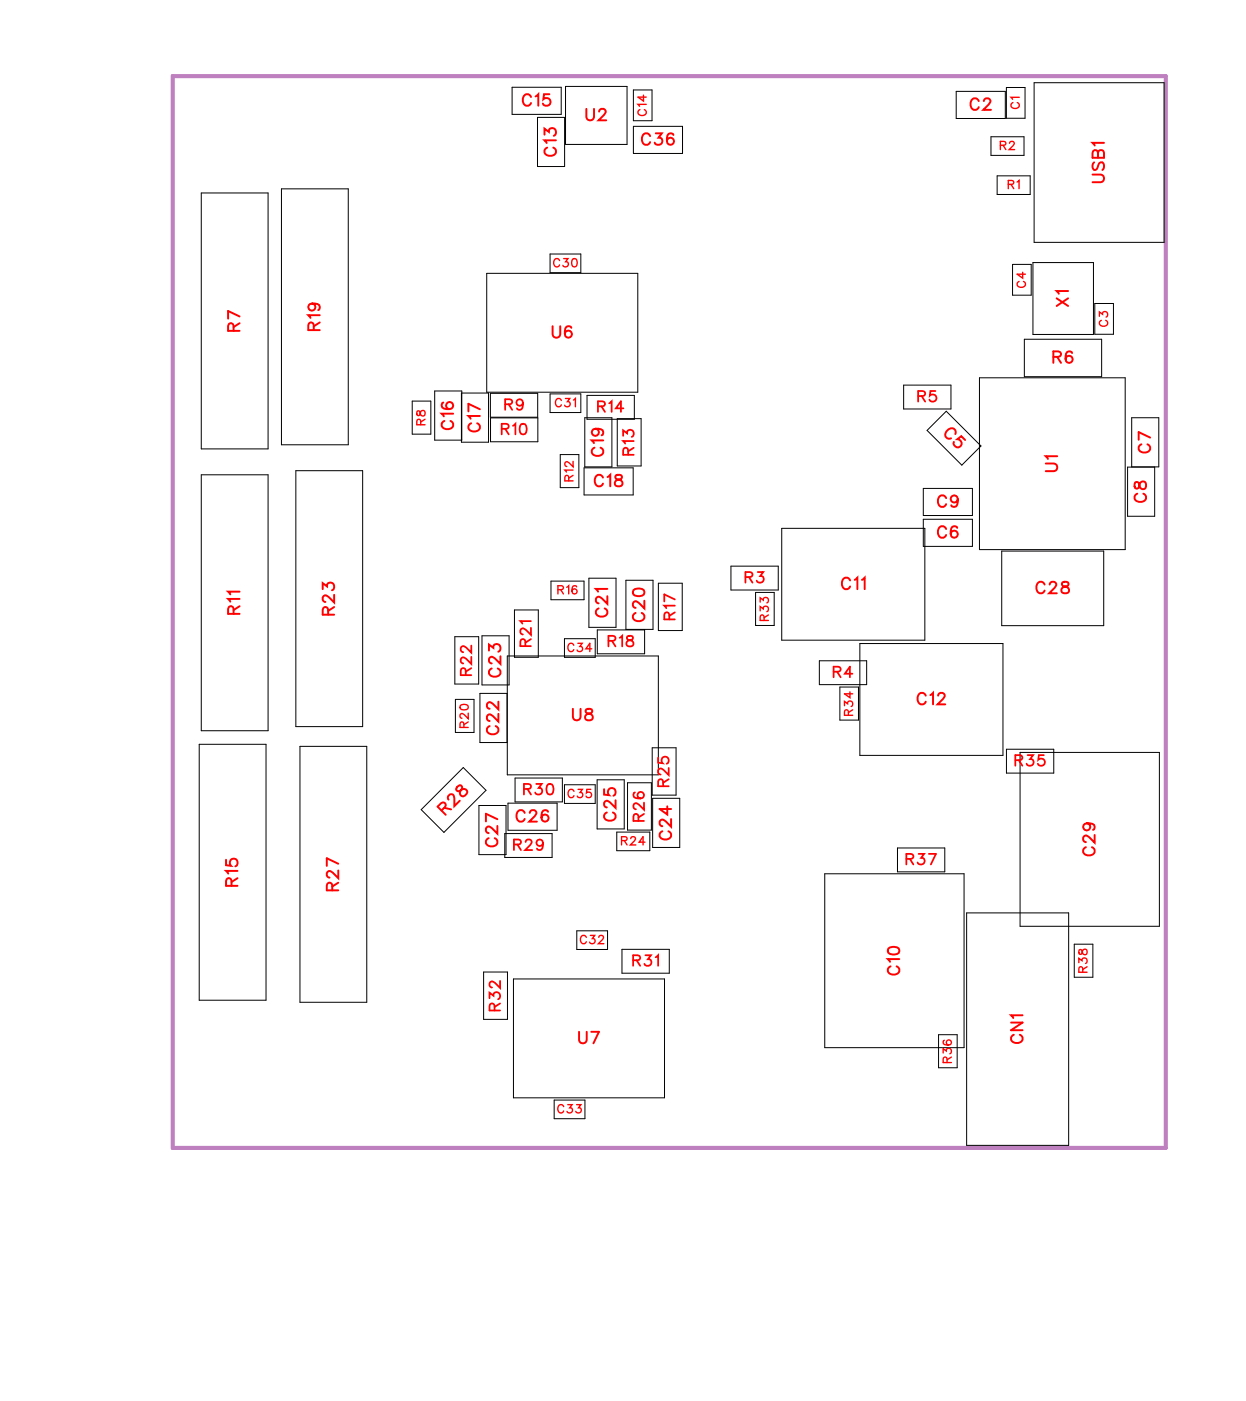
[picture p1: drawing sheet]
<svg xmlns="http://www.w3.org/2000/svg" width="77mm" height="86mm" viewBox="0 0 77 86" stroke-linecap="round" stroke-linejoin="round" font-family="sans-serif">
<path d="M10.7 4.7h61.3v66.2h-61.3z" fill="none" stroke="#bf80bf" stroke-width=".25"/>
<g fill="none" stroke="#000" stroke-width=".06">
<path d="M12.4 11.9h4.2v15.8h-4.2zM17.4 11.7h4.1v15.8h-4.1zM30.1 16.9h9.3v7.3h-9.3zM31.6 5.4h3.1v1.7h-3.1zM33.2 7.2h1.7v3.1h-1.7zM34 15.7h1.9v1.1h-1.9zM34.9 5.3h3.8v3.6h-3.8zM39.1 5.6h1.2v1.9h-1.2zM39.1 7.8h3.1v1.7h-3.1zM59.1 5.6h3v1.7h-3zM61.2 8.4h2.1v1.2h-2.1zM61.6 10.9h2v1.1h-2z"/>
<path d="M62.2 5.4h1.1v1.9h-1.1zM62.5 16.3h1.2v1.9h-1.2zM63.8 16.2h3.7v4.4h-3.7zM63.9 5.1h8v9.9h-8zM67.6 18.7h1.2v1.9h-1.2zM12.4 29.3h4.2v15.8h-4.2zM18.3 29.1h4.1v15.8h-4.1zM25.5 24.8h1.1v2h-1.1zM26.9 24.1h1.6v3.1h-1.6zM28.1 39.3h1.5v2.9h-1.5zM28.5 24.3h1.7v3h-1.7zM29.8 39.3h1.6v3h-1.6z"/>
<path d="M30.3 24.3h2.9v1.5h-2.9zM30.3 25.8h2.9v1.5h-2.9zM31.8 37.7h1.5v2.9h-1.5zM34 24.3h1.9v1.2h-1.9zM34 35.9h2.1v1.1h-2.1zM34.6 28.1h1.2v2h-1.2zM34.9 39.4h1.9v1.2h-1.9zM36.1 28.9h3v1.7h-3zM36.1 25.8h1.7v3h-1.7zM36.3 24.4h2.9v1.5h-2.9zM36.4 35.7h1.7v3h-1.7zM36.9 38.9h2.9v1.5h-2.9z"/>
<path d="M38.1 25.8h1.5v3h-1.5zM38.7 35.8h1.6v3.1h-1.6zM40.7 36h1.4v2.9h-1.4zM45.2 35h2.9v1.4h-2.9zM46.7 36.6h1.1v2h-1.1zM48.3 32.6h8.8v6.9h-8.8zM53.1 39.7h8.9v6.9h-8.9zM55.8 23.8h2.9v1.4h-2.9zM57 30.2h3.1v1.6h-3.1zM57 32.1h3.1v1.6h-3.1zM57.3 26.6l1.1-1.2 2.2 2.1-1.2 1.2zM60.5 23.3h9v10.6h-9z"/>
<path d="M61.9 34h6.3v4.6h-6.3zM63.3 20.9h4.7v2.4h-4.7zM69.9 28.8v-3h1.7v3h-1.9v3.1h1.6v-3.1M12.3 45.9h4.1v15.8h-4.1zM18.5 46.1h4.2v15.8h-4.2zM28.1 43.2h1.2v2h-1.2zM28.6 47.4l1.4 1.4-2.6 2.6-1.4-1.4zM29.6 49.7h1.7v3.1h-1.7zM29.6 42.8h1.7v3h-1.7zM31.2 51.5h2.9v1.4h-2.9zM31.3 40.5h9.4v7.3h-9.4zM31.4 49.6h3v1.7h-3z"/>
<path d="M31.8 48h2.9v1.5h-2.9zM34.9 48.4h1.9v1.2h-1.9zM35.6 57.5h1.9v1.1h-1.9zM36.9 48.1h1.7v3.1h-1.7zM38.1 51.4h2v1.1h-2zM38.4 58.6h2.9v1.5h-2.9zM38.8 48.3h1.4v2.9h-1.4zM40.3 46.2h1.5v2.9h-1.5zM40.3 49.3h1.7v3h-1.7zM50.6 40.8h2.9v1.5h-2.9zM50.9 53.9h8.6v10.8h-8.6zM51.9 42.4h1.1v2.1h-1.1z"/>
<path d="M55.4 52.4h3v1.4h-3zM59.7 56.4h6.3v14.3h-6.3zM62.2 46.3h2.9v1.4h-2.9zM63 46.4h8.6v10.8h-8.6zM66.4 58.3h1.1v2h-1.1zM29.9 60h1.4v2.9h-1.4zM31.7 60.4h9.3v7.4h-9.3zM34.2 67.9h1.9v1.2h-1.9zM58 63.9h1.1v2h-1.1z"/>
</g>
<g fill="none" stroke="#f00" stroke-width=".08">
<path d="M34.6 16.1a.19 .19 0 0 0-.2-.1 .19 .19 0 0 0-.2 .2v.1a.19 .19 0 0 0 .2 .2 .19 .19 0 0 0 .2-.1M34.8 16h.3l-.2 .2a.17 .17 0 0 1 .2 .2 .17 .17 0 0 1-.3 0M35.4 16a.23 .23 0 0 1 .3 .2 .23 .23 0 0 1-.3 .3l-.1-.2zM39.5 6.8a.19 .19 0 0 0-.1 .2 .19 .19 0 0 0 .2 .1h.1a.19 .19 0 0 0 .2-.1 .19 .19 0 0 0-.1-.2M39.7 5.9v.3l-.3-.2h.5M39.9 6.4h-.5l.1 .2M61.8 9l.3-.1v-.1l-.3-.1v.5M62 9l.1 .2M62.3 11.4h.3v-.2l-.3-.1v.5M62.4 8.8l.2-.1 .1 .2-.4 .3h.4M62.5 11.4l.1 .2M62.6 6.3a.19 .19 0 0 0-.2 .2 .19 .19 0 0 0 .2 .2h.2a.19 .19 0 0 0 .2-.2 .19 .19 0 0 0-.2-.2"/>
<path d="M62.8 11.2l.1-.1v.5M63 17.4a.19 .19 0 0 0-.2 .2 .19 .19 0 0 0 .2 .1h.1a.19 .19 0 0 0 .2-.1 .19 .19 0 0 0-.1-.2M63 6h-.6l.1 .1M63.2 16.8v.4l-.4-.3h.5M67.9 19.5v-.2l.2 .1a.17 .17 0 0 1 .3-.1 .17 .17 0 0 1-.1 .3M68 19.8a.19 .19 0 0 0-.1 .2 .19 .19 0 0 0 .2 .1h.1a.19 .19 0 0 0 .2-.1 .19 .19 0 0 0-.1-.2M25.8 25.4v.2l.1 .1 .2-.4a.17 .17 0 0 1 .2 .2 .17 .17 0 0 1-.2 .2l-.2-.3zM26 26.2v-.3h-.2l-.1 .3h.6M26.3 25.9l-.3 .2M34.5 36.4h.3v-.1l-.3-.1v.5M34.6 36.4l.2 .3M34.7 24.7a.19 .19 0 0 0-.2-.1 .19 .19 0 0 0-.2 .2v.1a.19 .19 0 0 0 .2 .2 .19 .19 0 0 0 .2-.1"/>
<path d="M34.9 24.6h.3l-.2 .2a.18 .18 0 0 1 .2 .3 .17 .17 0 0 1-.3-.1M35 36.3l.1-.1v.5M35.1 29.7v-.3l-.1-.1-.1 .4h.5M35.4 29h-.5l.1 .1M35.4 28.5v.3l-.4-.3-.1 .1 .1 .2M35.4 29.3l-.3 .2M35.4 24.7l.1-.1v.5M35.4 39.8a.19 .19 0 0 0-.2-.1 .19 .19 0 0 0-.1 .2v.1a.19 .19 0 0 0 .1 .2 .19 .19 0 0 0 .2-.1M35.6 36.2a.22 .22 0 0 0-.3 .2 .22 .22 0 0 0 .3 .2 .16 .16 0 0 0-.1-.2 .16 .16 0 0 0-.2 .1M35.7 39.7h.3l-.2 .2a.17 .17 0 0 1 .1 .3 .17 .17 0 0 1-.3-.1M47 37.7v-.3l.1 .2a.17 .17 0 0 1 .3-.1 .17 .17 0 0 1 0 .3M47 37.2v-.3l.1 .1a.17 .17 0 0 1 .3-.1 .17 .17 0 0 1 0 .3"/>
<path d="M47.2 38.3v-.3h-.1l-.1 .3h.5M47.5 38l-.3 .1M28.4 43.6a.25 .25 0 0 1 .4-.1 .25 .25 0 0 1 .1 .3 .25 .25 0 0 1-.3 0 .25 .25 0 0 1-.2-.2zM28.7 44.9l-.1-.3h-.1l-.1 .3h.5M28.9 44v.4l-.3-.4-.2 .1 .1 .2M28.9 44.6l-.2 .1M35.5 48.9a.19 .19 0 0 0-.3-.2 .19 .19 0 0 0-.1 .2v.1a.19 .19 0 0 0 .1 .2 .19 .19 0 0 0 .3-.1M35.7 48.7h.3l-.2 .2a.18 .18 0 0 1 .2 .3 .17 .17 0 0 1-.3-.1M36.2 57.9a.19 .19 0 0 0-.2-.2 .19 .19 0 0 0-.1 .2v.2a.19 .19 0 0 0 .1 .2 .19 .19 0 0 0 .2-.2M36.5 57.7h.2l-.1 .2a.17 .17 0 0 1 .1 .3 .17 .17 0 0 1-.3 0M36.5 48.7h-.3v.2a.18 .18 0 0 1 .3 0 .18 .18 0 0 1 0 .3 .18 .18 0 0 1-.3-.1M36.6 40.1h-.4l.2-.4v.5"/>
<path d="M37 57.9l.1-.2 .2 .1-.3 .5h.3M38.4 51.9h.3v-.1l-.3-.1v.5M38.6 51.9l.1 .3M39 51.8l.2-.1 .1 .1-.4 .4h.4M39.8 52h-.3l.2-.3v.5M52.2 43.6v-.3l.2 .1a.17 .17 0 0 1 .2-.1 .17 .17 0 0 1 0 .3M52.4 44.2v-.3l-.1-.1-.1 .4h.5M52.5 42.7v.4l-.3-.3h.5M52.7 43.8l-.3 .2M66.6 59.4v-.2l.2 .1a.17 .17 0 0 1 .3-.1 .17 .17 0 0 1 0 .3M66.7 58.6v.3h.1l.2-.3a.17 .17 0 0 1 .2 .2 .17 .17 0 0 1-.2 .1l-.2-.3zM67.1 59.7l-.2 .2"/>
<path d="M34.8 68.3a.19 .19 0 0 0-.2-.1 .19 .19 0 0 0-.1 .2v.1a.19 .19 0 0 0 .1 .2 .19 .19 0 0 0 .2-.1M35.1 68.2h.2l-.1 .2a.17 .17 0 0 1 .1 .3 .17 .17 0 0 1-.3-.1M35.6 68.2h.3l-.2 .2a.18 .18 0 0 1 .2 .3 .17 .17 0 0 1-.3-.1M58.3 65v-.3l.2 .2a.17 .17 0 0 1 .2-.1 .17 .17 0 0 1 0 .3M58.3 64.2a.22 .22 0 0 0 .2 .3 .22 .22 0 0 0 .2-.3 .16 .16 0 0 0-.2 .1 .16 .16 0 0 0 .1 .2M58.5 65.6v-.3h-.1l-.1 .3h.5M58.8 65.3l-.3 .1M66.9 60v-.3h-.2l-.1 .3h.5"/>
</g>
<g fill="none" stroke="#f00" stroke-width=".12">
<path d="M14.8 20l-.4 .2M14.8 19.5l-.7-.3v.5M19.3 18.7a.22 .22 0 0 1 .2 .3 .22 .22 0 0 1-.4 .1 .22 .22 0 0 1 0-.3l.2-.1a.34 .34 0 0 1 .5 .3l-.1 .1M19.8 19.5h-.8l.2 .1M19.8 19.9l-.4 .2M32.8 6a.26 .26 0 0 0-.3-.2 .26 .26 0 0 0-.2 .3v.2a.26 .26 0 0 0 .2 .2 .26 .26 0 0 0 .3-.1M33.1 6l.2-.2v.7M33.6 8.3v-.4l.3 .2a.24 .24 0 0 1 .4-.1 .24 .24 0 0 1-.1 .4M33.8 9.1a.26 .26 0 0 0-.2 .3 .26 .26 0 0 0 .3 .2h.2a.26 .26 0 0 0 .2-.2 .26 .26 0 0 0-.1-.3M33.9 5.8h-.3v.3a.25 .25 0 0 1 .3 0 .25 .25 0 0 1 0 .4 .25 .25 0 0 1-.4-.1M34.3 8.7h-.7l.2 .1M36.2 6.7v.5l.2 .2 .3-.1v-.6"/>
<path d="M37 6.9l.1-.2h.2l.1 .2-.1 .2-.3 .3h.4M40.2 8.4a.26 .26 0 0 0-.3-.2 .26 .26 0 0 0-.2 .3v.2a.26 .26 0 0 0 .2 .2 .26 .26 0 0 0 .3-.1M40.5 8.2h.4l-.2 .3a.24 .24 0 0 1 .2 .4 .25 .25 0 0 1-.5-.1M41.6 8.3a.35 .35 0 0 0-.5 .2 .35 .35 0 0 0 .3 .4 .22 .22 0 0 0 .2-.2 .22 .22 0 0 0-.2-.2 .22 .22 0 0 0-.2 .2M60.5 6.2a.26 .26 0 0 0-.3-.1 .26 .26 0 0 0-.2 .2v.2a.26 .26 0 0 0 .2 .3 .26 .26 0 0 0 .3-.2M60.8 6.2l.1-.1h.1l.2 .1-.1 .2-.4 .4h.5M65.3 18.4l.7 .5M66 18h-.7l.1 .1M66 18.4l-.7 .5M67.5 10.8h.5l.2 .2-.1 .2h-.6M67.6 10l-.1 .2 .1 .3 .2-.1 .2-.4h.1l.1 .2-.1 .3M67.8 9.4v-.1h-.2l-.1 .4h.7v-.3l-.1-.1h-.2l-.1 .4"/>
<path d="M68.2 8.8h-.7l.1 .2M14.4 20.4v-.4h-.2l-.1 .1v.3h.7M14.4 37.9v-.4l-.2-.1-.1 .2v.3h.7M14.8 37h-.7l.1 .1M14.8 36.5h-.7l.1 .2M14.8 37.4l-.4 .3M19.4 20.4l-.1-.4-.1-.1-.2 .2v.3h.8M19.9 36.4v-.4l.3 .2a.24 .24 0 0 1 .4-.2 .24 .24 0 0 1-.1 .4M20.3 37.9l-.1-.4h-.1l-.2 .1v.3h.7M20.6 36.7v.5l-.3-.3-.2-.1-.2 .1v.1l.2 .2M20.6 37.5l-.3 .2M27.4 24.9h-.1a.35 .35 0 0 0 .3 .4 .35 .35 0 0 0 .4-.2 .22 .22 0 0 0-.2-.3 .22 .22 0 0 0-.2 .2 .22 .22 0 0 0 .2 .3"/>
<path d="M27.5 26a.26 .26 0 0 0-.2 .3 .26 .26 0 0 0 .3 .2h.1a.26 .26 0 0 0 .3-.2 .26 .26 0 0 0-.2-.3M28 25.5h-.7l.1 .2M29.1 26.1a.26 .26 0 0 0-.2 .3 .26 .26 0 0 0 .3 .2h.2a.26 .26 0 0 0 .2-.2 .26 .26 0 0 0-.1-.3M29.6 25.7h-.7l.2 .1M29.6 25.3l-.7-.4v.5M34.1 20.1v.5l.2 .2 .3-.1v-.6M35.3 20.2a.35 .35 0 0 0-.5 .2 .35 .35 0 0 0 .3 .4 .22 .22 0 0 0 .2-.2 .22 .22 0 0 0-.2-.2 .22 .22 0 0 0-.2 .2M36.7 27.6a.26 .26 0 0 0-.1 .3 .26 .26 0 0 0 .2 .2h.2a.26 .26 0 0 0 .3-.2 .26 .26 0 0 0-.2-.3M36.8 26.5a.22 .22 0 0 1 .2 .3 .22 .22 0 0 1-.4 .1 .22 .22 0 0 1 .1-.4h.1a.34 .34 0 0 1 .5 .2l-.1 .2M37 37.6a.26 .26 0 0 0-.2 .3 .26 .26 0 0 0 .3 .2h.1a.26 .26 0 0 0 .3-.2 .26 .26 0 0 0-.2-.3M37.2 29.5a.26 .26 0 0 0-.3-.2 .26 .26 0 0 0-.2 .3v.2a.26 .26 0 0 0 .2 .2 .26 .26 0 0 0 .3-.1M37.3 27.2h-.7l.1 .2"/>
<path d="M37.5 36.8v.5l-.3-.4-.3-.1-.1 .2v.1l.2 .1M37.5 36.4h-.7l.1 .1M37.5 29.4l.2-.1v.7M38 29.3v.2l.3 .2 .1 .1a.24 .24 0 0 1-.2 .2 .24 .24 0 0 1-.2-.2l.4-.3v-.2zM39.1 36.4l.3-.1a.3 .3 0 0 1 .4 .3 .38 .38 0 0 1-.4 .2 .38 .38 0 0 1-.3-.3zM39.3 37.8a.26 .26 0 0 0-.2 .3 .26 .26 0 0 0 .3 .2h.1a.26 .26 0 0 0 .3-.2 .26 .26 0 0 0-.2-.3M39.8 37.1v.5l-.3-.4-.3-.1-.1 .2v.1l.2 .1M52.5 35.8a.26 .26 0 0 0-.3-.1 .26 .26 0 0 0-.2 .2v.2a.26 .26 0 0 0 .2 .3 .26 .26 0 0 0 .3-.2M52.8 35.8l.2-.1v.7M53.2 35.8l.2-.1v.7M58.4 32.7a.26 .26 0 0 0-.3-.2 .26 .26 0 0 0-.2 .3v.1a.26 .26 0 0 0 .2 .3 .26 .26 0 0 0 .3-.2M58.4 30.8a.26 .26 0 0 0-.3-.2 .26 .26 0 0 0-.2 .3v.1a.26 .26 0 0 0 .2 .3 .26 .26 0 0 0 .3-.2"/>
<path d="M59 26.8a.26 .26 0 0 0-.1-.3 .26 .26 0 0 0-.3 0l-.1 .1a.26 .26 0 0 0-.1 .4 .26 .26 0 0 0 .3 .1M59.1 32.6v-.1a.35 .35 0 0 0-.4 .3 .35 .35 0 0 0 .2 .4 .22 .22 0 0 0 .3-.2 .22 .22 0 0 0-.2-.2 .22 .22 0 0 0-.3 .2M59.2 30.8a.22 .22 0 0 1-.3 .2 .22 .22 0 0 1-.1-.3 .22 .22 0 0 1 .3 0l.1 .1a.34 .34 0 0 1-.3 .5l-.1-.1M59.6 27.2l-.2-.3-.3 .2a.25 .25 0 0 1 .3 .3 .25 .25 0 0 1-.3 .2 .25 .25 0 0 1-.2-.3M64.5 36.1a.26 .26 0 0 0-.3-.2 .26 .26 0 0 0-.2 .3v.2a.26 .26 0 0 0 .2 .2 .26 .26 0 0 0 .3-.1M64.6 28.6h.5l.2 .2-.1 .3h-.6M64.8 36.1l.2-.2h.1l.1 .2-.1 .2-.3 .3h.5M65.1 22h.4v-.2l-.1-.1h-.3v.7M65.3 22l.2 .4M65.3 28.2h-.7l.1 .1M65.6 36v.2l.3 .1 .1 .1a.24 .24 0 0 1-.2 .2 .24 .24 0 0 1-.2-.2l.4-.3v-.1zM66.2 21.8v-.1a.35 .35 0 0 0-.4 .3 .35 .35 0 0 0 .2 .4 .22 .22 0 0 0 .3-.2 .22 .22 0 0 0-.2-.2 .22 .22 0 0 0-.3 .2"/>
<path d="M70.1 29.8v.3l.2 .1 .3-.5a.24 .24 0 0 1 .2 .3 .24 .24 0 0 1-.2 .2l-.2-.1-.1-.3zM70.3 30.5a.26 .26 0 0 0-.2 .3 .26 .26 0 0 0 .3 .2h.1a.26 .26 0 0 0 .3-.2 .26 .26 0 0 0-.2-.3M70.5 27.4a.26 .26 0 0 0-.2 .3 .26 .26 0 0 0 .3 .2h.2a.26 .26 0 0 0 .2-.2 .26 .26 0 0 0-.1-.3M71 27l-.7-.3v.4M14 53.1v.3h.3a.25 .25 0 0 1 0-.3 .25 .25 0 0 1 .3 0 .25 .25 0 0 1-.1 .4M14.3 54.7v-.4l-.2-.1-.1 .2v.3h.7M14.7 53.8h-.7l.1 .1M14.7 54.2l-.4 .3M20.5 55v-.4l-.2-.1-.1 .2v.3h.7M20.9 53.7v.5l-.3-.3-.3-.1-.1 .1v.1l.2 .2M20.9 54.5l-.4 .2M20.9 53.3l-.7-.3v.5"/>
<path d="M27.3 50l.2-.3v-.1h-.3l-.2 .2 .5 .5M27.4 49.9l.5 .1M27.7 49.4v-.3h.1h.2l.1 .2v.5l.3-.4M28.2 48.6v.2l.1 .1 .3-.2h.2a.24 .24 0 0 1 0 .4 .24 .24 0 0 1-.4 0l.1-.6h-.1zM30.2 51.7a.26 .26 0 0 0-.2 .3 .26 .26 0 0 0 .3 .3h.2a.26 .26 0 0 0 .2-.3 .26 .26 0 0 0-.1-.3M30.2 40.2v-.4l.3 .2a.24 .24 0 0 1 .4-.2 .24 .24 0 0 1-.1 .4M30.2 44.8a.26 .26 0 0 0-.1 .3 .26 .26 0 0 0 .2 .2h.2a.26 .26 0 0 0 .3-.2 .26 .26 0 0 0-.2-.3M30.4 41.3a.26 .26 0 0 0-.2 .3 .26 .26 0 0 0 .3 .2h.1a.26 .26 0 0 0 .3-.2 .26 .26 0 0 0-.2-.3M30.7 51v.5l-.3-.4-.3-.1-.1 .2v.1l.2 .1M30.7 50.6l-.7-.4v.5M30.8 44.1v.4l-.4-.3-.2-.1-.1 .1v.2l.1 .1M30.8 43.3v.5l-.4-.3-.2-.2-.1 .2v.1l.1 .2"/>
<path d="M30.9 40.5v.5l-.3-.4-.3-.1-.1 .2v.1l.2 .2M32.4 50.2a.26 .26 0 0 0-.3-.2 .26 .26 0 0 0-.2 .3v.2a.26 .26 0 0 0 .2 .2 .26 .26 0 0 0 .3-.1M32.7 50.2l.2-.2h.1l.1 .1-.1 .3-.3 .3h.5M33.9 50.1l-.1-.1a.35 .35 0 0 0-.4 .3 .35 .35 0 0 0 .3 .4 .22 .22 0 0 0 .2-.2 .22 .22 0 0 0-.2-.2 .22 .22 0 0 0-.3 .2M35.4 43.8v.5l.2 .2 .2-.1 .1-.6M36.2 43.8v.2l.3 .1 .1 .1a.24 .24 0 0 1-.2 .3 .24 .24 0 0 1-.3-.3l.5-.3-.1-.1zM37.3 48.7v.4h.3a.25 .25 0 0 1 0-.4 .25 .25 0 0 1 .4 .1 .25 .25 0 0 1-.1 .3M37.5 50.2a.26 .26 0 0 0-.2 .3 .26 .26 0 0 0 .3 .2h.2a.26 .26 0 0 0 .2-.2 .26 .26 0 0 0-.1-.3M38 49.4v.5l-.3-.4-.2-.1-.2 .2v.1l.2 .1M40.9 51.3a.26 .26 0 0 0-.2 .3 .26 .26 0 0 0 .3 .2h.2a.26 .26 0 0 0 .3-.2 .26 .26 0 0 0-.2-.3M41.2 49.8v.5l-.5-.4h.8M41.5 50.6v.4l-.4-.3-.2-.1-.2 .1v.2l.2 .1"/>
<path d="M54.9 58.6l.2-.1a.3 .3 0 0 1 .5 .2 .38 .38 0 0 1-.4 .2 .38 .38 0 0 1-.4-.2zM55 59.7a.26 .26 0 0 0-.2 .3 .26 .26 0 0 0 .3 .2h.2a.26 .26 0 0 0 .3-.2 .26 .26 0 0 0-.2-.3M55.6 59.2h-.8l.2 .2M57.2 42.9a.26 .26 0 0 0-.3-.1 .26 .26 0 0 0-.2 .2v.2a.26 .26 0 0 0 .2 .3 .26 .26 0 0 0 .3-.2M57.5 42.9l.1-.1v.7M57.9 42.9l.2-.1h.1l.2 .1-.1 .2-.4 .4h.5M67.1 52.3a.26 .26 0 0 0-.2 .3 .26 .26 0 0 0 .3 .2h.1a.26 .26 0 0 0 .3-.2 .26 .26 0 0 0-.2-.3M67.1 50.8a.22 .22 0 0 1 .2 .3 .22 .22 0 0 1-.3 .1 .22 .22 0 0 1 0-.3l.1-.1a.34 .34 0 0 1 .5 .3l-.1 .1M67.6 51.5v.5l-.3-.3-.3-.1-.1 .1v.2l.2 .1M35.8 63.7v.5l.2 .2 .2-.1v-.6M36.5 63.7h.5l-.3 .7M62.5 63.1h.7l-.7 .5h.7"/>
<path d="M62.6 63.9a.26 .26 0 0 0-.1 .3 .26 .26 0 0 0 .2 .2h.2a.26 .26 0 0 0 .3-.2 .26 .26 0 0 0-.2-.3M63.2 62.7h-.7l.1 .1"/>
</g>
<g fill="none" stroke="#f00" stroke-width=".11">
<path d="M29.1 39.9v.4l-.5-.4-.1 .2 .1 .2M31 26.5l.4-.1v-.2h-.4v.6M31.2 25l.4-.1v-.2l-.4-.1v.7M31.2 26.5l.2 .3M31.4 25l.2 .3M31.7 26.3l.1-.1v.6M32.2 26.2a.32 .32 0 0 1 .4 .2 .32 .32 0 0 1-.3 .4l-.2-.1v-.3zM32.3 24.9a.2 .2 0 0 1-.3 .1 .2 .2 0 0 1-.1-.3 .2 .2 0 0 1 .4 0v.2a.31 .31 0 0 1-.2 .4l-.2-.1M32.5 39.9l-.1-.4h-.2l-.1 .4h.7M32.8 38.8v.4l-.5-.4-.2 .2 .2 .2M32.8 38.3h-.7l.2 .2M32.8 39.5l-.3 .2"/>
<path d="M36.9 25.1h.4v-.3h-.4v.6M37.2 25.1l.2 .3M37.6 39.6l.4-.1v-.2h-.4v.6M37.6 24.9l.2-.1v.6M37.8 39.6l.2 .3M38.3 39.4l.1-.1v.6M38.5 26.9v-.3l.2 .2a.22 .22 0 0 1 .4-.2 .22 .22 0 0 1-.1 .4M38.5 25.2h-.5l.4-.4v.6M38.8 39.3v.2l.3 .2a.22 .22 0 0 1-.2 .2 .22 .22 0 0 1-.2-.2l.4-.3v-.1zM38.8 28.1v-.4h-.2l-.1 .4h.6M39.1 27.2h-.6l.1 .2M39.1 27.6l-.3 .3"/>
<path d="M41.3 38.2v-.3l-.2-.1-.1 .4h.7M41.7 37.4h-.7l.2 .1M41.7 37.8l-.4 .2M41.7 37l-.7-.3v.4M46 35.6h.4l.1-.2-.5-.1v.7M46.3 35.6l.2 .4M46.8 35.3h.3l-.1 .3a.22 .22 0 0 1 .1 .3 .22 .22 0 0 1-.4-.1M56.7 24.4h.4v-.2l-.4-.1v.7M56.9 24.4l.2 .4M57.8 24.1h-.3l-.1 .3a.23 .23 0 0 1 .4 0 .23 .23 0 0 1-.1 .4 .23 .23 0 0 1-.3-.1M28.8 41.7l-.1-.4h-.2v.4h.6M29.1 40.6v.4l-.5-.4-.1 .2 .1 .2"/>
<path d="M29.1 41.2l-.3 .3M31.7 52.1h.4v-.2l-.4-.1v.7M32 52.1l.2 .4M32.4 48.7h.3l.1-.2-.4-.1v.6M32.5 52l.1-.2 .2 .2-.4 .5h.5M32.6 48.7l.2 .3M33.1 48.4h.4l-.2 .2a.22 .22 0 0 1 .1 .4 .22 .22 0 0 1-.3-.1M33.5 52a.2 .2 0 0 1-.2 .2 .2 .2 0 0 1-.1-.3 .2 .2 0 0 1 .3 0v.1a.31 .31 0 0 1-.2 .5l-.1-.1M33.8 48.4a.32 .32 0 0 1 .4 .3 .32 .32 0 0 1-.2 .3l-.2-.1v-.2zM39.1 59.3h.4v-.3h-.4v.6M39.2 48.9a.32 .32 0 0 0 .2 .4 .32 .32 0 0 0 .4-.2 .2 .2 0 0 0-.2-.2 .2 .2 0 0 0-.2 .2 .2 .2 0 0 0 .2 .2M39.3 59.3l.2 .3"/>
<path d="M39.4 50.7v-.4h-.2l-.1 .4h.7M39.8 49.6v.4l-.5-.4-.2 .2 .2 .2M39.8 50.2l-.4 .3M39.9 59h.3l-.2 .2a.22 .22 0 0 1 .2 .4 .22 .22 0 0 1-.4-.1M40.5 59.1l.2-.1v.6M40.7 46.8v.3h.2a.23 .23 0 0 1 0-.3 .23 .23 0 0 1 .4 0 .23 .23 0 0 1-.1 .3M41 48.5l-.1-.3-.2-.1v.4h.6M41.3 47.4v.4l-.5-.4-.1 .3 .1 .1M41.3 48.1l-.3 .2M51.5 41.5l.4-.1v-.2h-.4v.6M51.7 41.5l.2 .3M52.7 41.6h-.5l.3-.4v.6"/>
<path d="M56 53h.4v-.2l-.4-.1v.7M56.2 53l.2 .4M56.7 52.7h.4l-.2 .3a.22 .22 0 0 1 .2 .3 .22 .22 0 0 1-.4-.1M57.4 52.7h.4l-.3 .7M62.7 46.9h.4v-.2l-.4-.1v.7M62.9 46.9l.3 .4M63.5 46.6h.3l-.2 .3a.22 .22 0 0 1 .2 .3 .22 .22 0 0 1-.4-.1M64.5 46.6h-.3l-.1 .3a.23 .23 0 0 1 .4 0 .23 .23 0 0 1-.1 .3 .23 .23 0 0 1-.3-.1M30.2 61.6v-.3l.3 .2a.22 .22 0 0 1 .3-.2 .22 .22 0 0 1 0 .4M30.5 62.4v-.4h-.2l-.1 .4h.7M30.9 60.6v.4l-.5-.4-.2 .2 .2 .2M30.9 61.9l-.4 .3"/>
</g>
<g font-size="1.2" fill="#fff">
<text x="32.2" y="6.8">C15</text>
<text x="34.6" y="9.7" transform="rotate(-90 34.6 9.7)">C13</text>
<text x="36.2" y="7.7">U2</text>
<text x="39.6" y="9.2">C36</text>
<text x="59.9" y="7.1">C2</text>
<text x="68.5" y="11.3" transform="rotate(-90 68.5 11.3)">USB1</text>
<text x="15.1" y="20.5" transform="rotate(-90 15.1 20.5)">R7</text>
<text x="20" y="20.4" transform="rotate(-90 20 20.4)">R19</text>
<text x="34.1" y="21.1">U6</text>
<text x="65" y="22.7">R6</text>
<text x="66.3" y="19" transform="rotate(-90 66.3 19)">X1</text>
<text x="28.3" y="26.6" transform="rotate(-90 28.3 26.6)">C16</text>
<text x="29.9" y="26.7" transform="rotate(-90 29.9 26.7)">C17</text>
<text x="37.6" y="28.2" transform="rotate(-90 37.6 28.2)">C19</text>
<text x="58" y="27" transform="rotate(45 58 27)">C5</text>
<text x="65.6" y="29.1" transform="rotate(-90 65.6 29.1)">U1</text>
<text x="71.3" y="28" transform="rotate(-90 71.3 28)">C7</text>
<text x="36.7" y="30.3">C18</text>
<text x="57.9" y="33.5">C6</text>
<text x="57.9" y="31.6">C9</text>
<text x="71.1" y="31" transform="rotate(-90 71.1 31)">C8</text>
<text x="15.1" y="38" transform="rotate(-90 15.1 38)">R11</text>
<text x="20.9" y="38" transform="rotate(-90 20.9 38)">R23</text>
<text x="31.2" y="41.8" transform="rotate(-90 31.2 41.8)">C23</text>
<text x="37.8" y="38.1" transform="rotate(-90 37.8 38.1)">C21</text>
<text x="40.1" y="38.4" transform="rotate(-90 40.1 38.4)">C20</text>
<text x="51.9" y="36.7">C11</text>
<text x="64" y="36.9">C28</text>
<text x="31.1" y="45.4" transform="rotate(-90 31.1 45.4)">C22</text>
<text x="35.3" y="44.8">U8</text>
<text x="56.6" y="43.8">C12</text>
<text x="27.7" y="50.6" transform="rotate(-45 27.7 50.6)">R28</text>
<text x="31" y="52.3" transform="rotate(-90 31 52.3)">C27</text>
<text x="31.8" y="51">C26</text>
<text x="38.3" y="50.7" transform="rotate(-90 38.3 50.7)">C25</text>
<text x="41.8" y="51.9" transform="rotate(-90 41.8 51.9)">C24</text>
<text x="67.9" y="52.9" transform="rotate(-90 67.9 52.9)">C29</text>
<text x="15" y="54.7" transform="rotate(-90 15 54.7)">R15</text>
<text x="21.2" y="55" transform="rotate(-90 21.2 55)">R27</text>
<text x="35.7" y="64.7">U7</text>
<text x="55.8" y="60.2" transform="rotate(-90 55.8 60.2)">C10</text>
<text x="63.5" y="64.4" transform="rotate(-90 63.5 64.4)">CN1</text>
</g>
<g font-size="1.1" fill="#fff">
<text x="30.9" y="27.1">R10</text>
<text x="31.1" y="25.6">R9</text>
<text x="36.9" y="25.7">R14</text>
<text x="39.4" y="28.1" transform="rotate(-90 39.4 28.1)">R13</text>
<text x="56.7" y="25.1">R5</text>
<text x="29.4" y="41.7" transform="rotate(-90 29.4 41.7)">R22</text>
<text x="33.1" y="39.9" transform="rotate(-90 33.1 39.9)">R21</text>
<text x="37.5" y="40.2">R18</text>
<text x="42" y="38.3" transform="rotate(-90 42 38.3)">R17</text>
<text x="46" y="36.2">R3</text>
<text x="51.4" y="42.1">R4</text>
<text x="62.7" y="47.5">R35</text>
<text x="31.7" y="52.8">R29</text>
<text x="32.3" y="49.3">R30</text>
<text x="40.1" y="50.7" transform="rotate(-90 40.1 50.7)">R26</text>
<text x="41.6" y="48.6" transform="rotate(-90 41.6 48.6)">R25</text>
<text x="55.9" y="53.6">R37</text>
<text x="39.1" y="59.9">R31</text>
<text x="31.2" y="62.4" transform="rotate(-90 31.2 62.4)">R32</text>
</g>
<g font-size=".9" fill="#fff">
<text x="40.1" y="7.2" transform="rotate(-90 40.1 7.2)">C14</text>
<text x="61.8" y="9.4">R2</text>
<text x="62.2" y="11.9">R1</text>
<text x="63.2" y="6.7" transform="rotate(-90 63.2 6.7)">C1</text>
<text x="34.2" y="16.7">C30</text>
<text x="63.6" y="17.8" transform="rotate(-90 63.6 17.8)">C4</text>
<text x="68.6" y="20.2" transform="rotate(-90 68.6 20.2)">C3</text>
<text x="26.5" y="26.3" transform="rotate(-90 26.5 26.3)">R8</text>
<text x="34.3" y="25.3">C31</text>
<text x="35.6" y="29.7" transform="rotate(-90 35.6 29.7)">R12</text>
<text x="34.4" y="36.9">R16</text>
<text x="35" y="40.4">C34</text>
<text x="47.7" y="38.3" transform="rotate(-90 47.7 38.3)">R33</text>
<text x="29.1" y="45" transform="rotate(-90 29.1 45)">R20</text>
<text x="52.9" y="44.2" transform="rotate(-90 52.9 44.2)">R34</text>
<text x="35" y="49.5">C35</text>
<text x="38.4" y="52.4">R24</text>
<text x="35.8" y="58.5">C32</text>
<text x="59" y="65.6" transform="rotate(-90 59 65.6)">R36</text>
<text x="67.4" y="60.1" transform="rotate(-90 67.4 60.1)">R38</text>
<text x="34.4" y="68.9">C33</text>
</g>
</svg>
